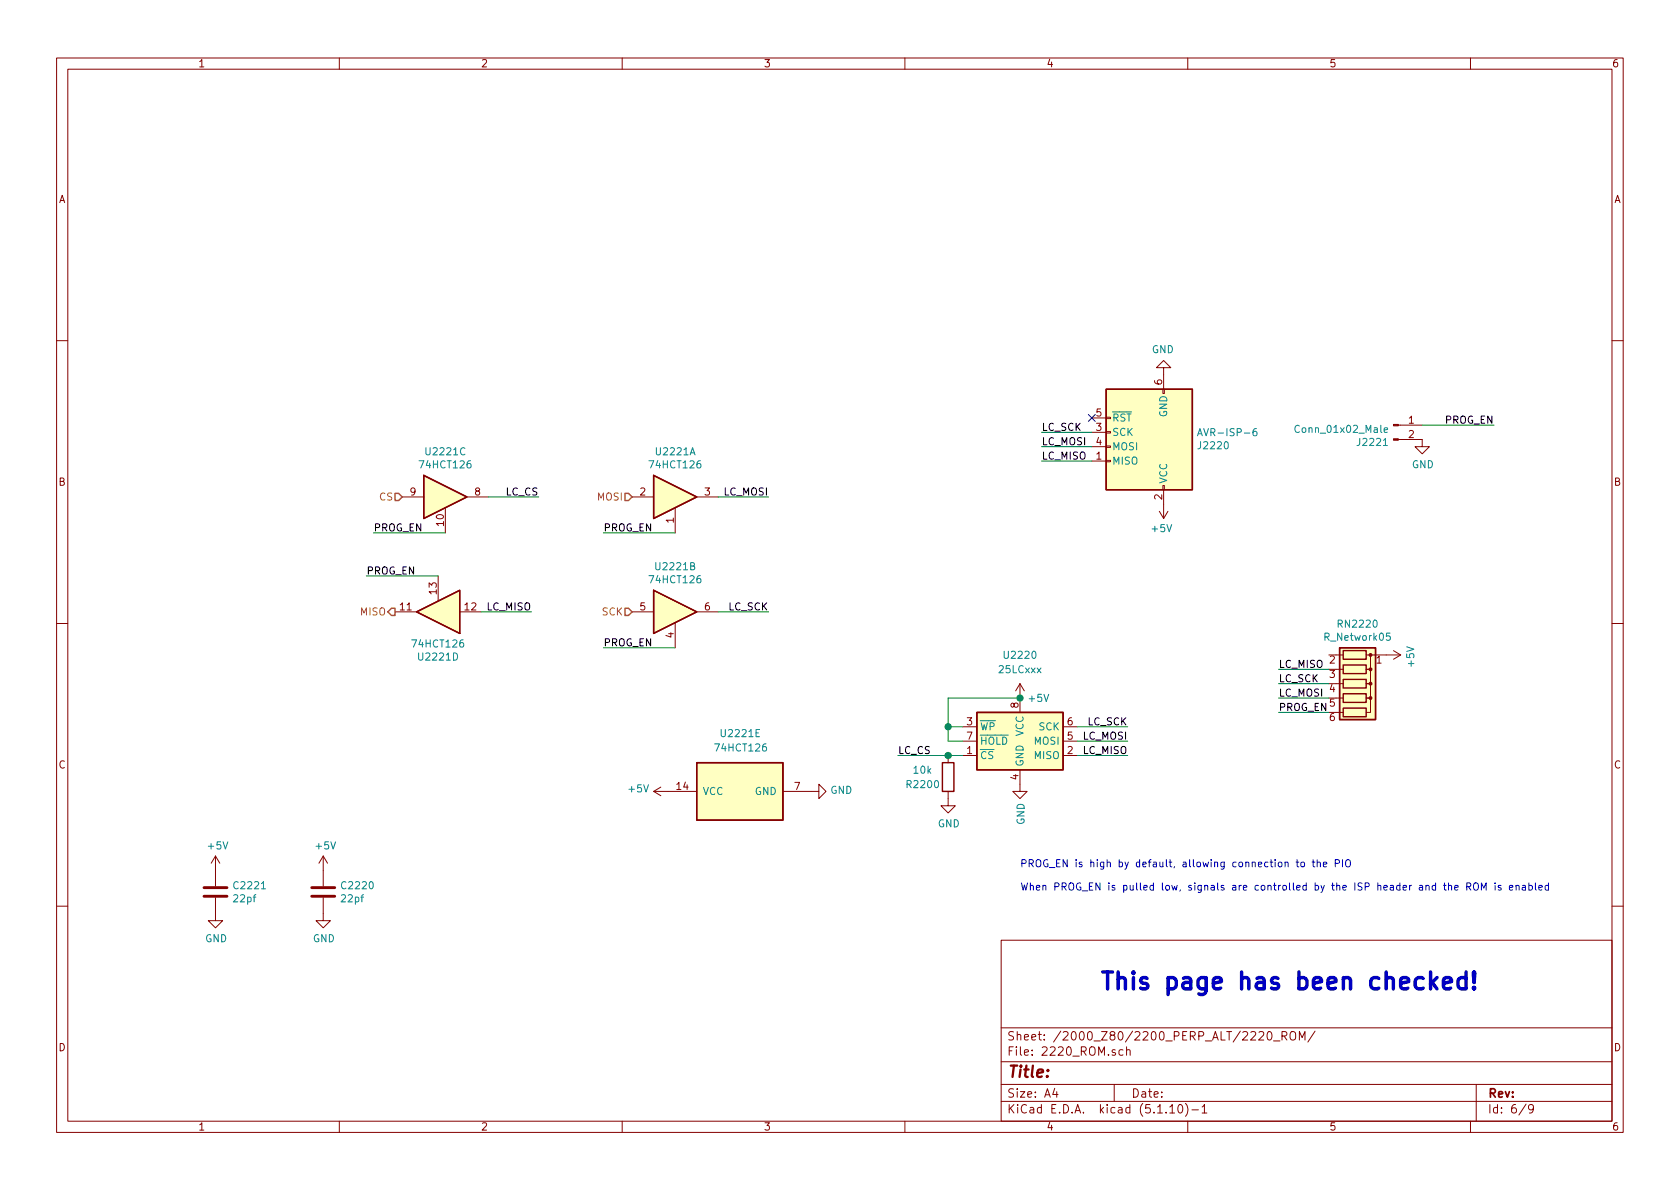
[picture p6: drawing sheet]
<svg xmlns="http://www.w3.org/2000/svg" width="297mm" height="210mm" viewBox="0 0 297 210" stroke-linecap="round" stroke-linejoin="round" font-family="sans-serif">
<g fill="none" stroke="#840000" stroke-width=".18">
<path d="M10 10.3h277v189.9h-277zM12 12.2h273v186.1h-273zM60 10.3v1.9M110 10.3v1.9M160 10.3v1.9M210 10.3v1.9M260 10.3v1.9M10 60.2h2M193 76.4h2.6M193 79h2.6M193 73.9h2.6M195.6 73.8h.7v.2h-.7z"/>
<path d="M195.6 76.3h.7v.3h-.7zM195.6 78.9h.7v.2h-.7zM205.6 68.8h.3v.8h-.3zM205.7 65h1.3l-1.3-1.3-1.2 1.3h1.2v3.8M247.2 77.7h4.3v1.3h1.2l-1.2 1.3-1.3-1.3h1.3M247.2 75.2h4.3M285 60.2h2M71.1 87.9h3.8M78.7 89.8v4.4M82.5 87.9h3.9M111.8 87.9h3.8M119.4 89.8v4.4"/>
<path d="M123.2 87.9h3.8M193 81.5h2.6M195.6 81.4h.7v.3h-.7zM205 90.4l.7 1.3M205.6 85.8h.3v.8h-.3zM205.7 86.6v5.1M206.5 90.4l-.8 1.3M10 110.3h2M69.8 108.2h3.9M77.5 101.8v4.5M81.3 108.2h3.8M111.8 108.2h3.8"/>
<path d="M119.4 110.1v4.4M123.2 108.2h3.8M236.2 115.8h1.3M236.2 118.4h1.3M241.6 115.8h.7v2.6h-.7h.7v2.5h-.7h.7v2.5h-.7h.7v2.6h-.7M242.6 115.8h5M246.4 115.1l1.2 .7M247.6 115.8l-1.2 .8M285 110.3h2M115.6 139.9l1.2 .8M115.6 139.9h7.6M116.8 139.2l-1.2 .7"/>
<path d="M138.4 139.9h6.4v-1.2l1.2 1.2-1.2 1.3v-1.3M167.6 139.9v2.6h1.3l-1.3 1.3-1.2-1.3h1.2M167.6 133.6v1.3M170.2 133.6h2.5M170.2 128.5h2.5M170.2 131.1h2.5M180.3 136.1v3.8h1.3l-1.3 1.3-1.2-1.3h1.2M180.3 120.9l-.7 1.3M180.3 120.9v5.1M180.3 120.9l.8 1.3M188 133.6h2.5M188 128.5h2.5"/>
<path d="M188 131.1h2.5M236.2 120.9h1.3M236.2 123.4h1.3M236.2 126h1.3M38.1 158.7v4.1h1.3l-1.3 1.3-1.3-1.3h1.3M38.1 151.4l-.8 1.2M38.1 151.4v5.3M38.1 151.4l.8 1.2M57.1 158.7v4.1h1.3l-1.3 1.3-1.2-1.3h1.2M57.1 151.4l-.7 1.2M57.1 151.4v5.3M57.1 151.4l.8 1.2"/>
<path d="M10 160.2h2M177 166.3h108v32h-108zM285 160.2h2M60 198.3v1.9M110 198.3v1.9M160 198.3v1.9M177 194.8h108M177 191.8h108M177 187.8h108M177 181.8h108M186.5 192.5l-.4 1h1M186.8 193v1"/>
<path d="M197 191.8v3M198.6 185.7l-.5-.1-.3 .3 .2 .6h.6M199.2 185.7l.2-.1 .4 .1v.9M199.2 185.1v1.5M206.8 195.8l.5-.5v1.5M206.8 196.8h.9M208.5 195.4l.1-.1a.8 .8 0 0 1 .5 .8 .8 .8 0 0 1-.5 .7 1 1 0 0 1-.1-1.4zM209.6 195.1a1.71 1.71 0 0 1 0 2.3M210 198.3v1.9M210.7 196.3h1.2M212.5 195.8l.5-.5v1.5M212.5 196.8h.9"/>
<path d="M224.2 182.6l.2-.2a.8 .8 0 0 1 .5 .8 .8 .8 0 0 1-.5 .7l-.2-.1-.2-.4zM225.2 184.1h1.1M226.7 183.2l.7-.1 .1-.2v-.3l-.3-.2h-.5v1.5M227 183.2l.5 .7M228.3 182.5a.5 .5 0 0 1 .5 0 .5 .5 0 0 1 .3 .4v.5a.5 .5 0 0 1-.5 .5 .5 .5 0 0 1-.5-.5v-.5zM229.7 183.9v-1.5l.5 1.1 .5-1.1v1.5M232.5 182.3l-1.3 2M260 198.3v1.9M261 191.8v6.5M269.8 195.2l-1.2 2M271.1 196l-.3 .3-.4-.1-.1-.2v-.4l.1-.2 .4-.1 .2 .2a1.19 1.19 0 0 1-.2 1.2l-.4 .1"/>
</g>
<g fill="none" stroke="#840000" stroke-width=".25">
<path d="M195.6 68.8h15.2v17.8h-15.2zM74.9 84.1l7.6 3.8-7.6 3.8zM115.6 84.1l7.6 3.8-7.6 3.8zM73.7 108.2l7.6-3.8v7.6zM115.6 104.4l7.6 3.8-7.6 3.8zM236.9 114.5h6.3v12.7h-6.3zM237.5 115.1h4.1v1.5h-4.1zM237.5 117.6h4.1v1.5h-4.1zM123.2 134.9h15.2v10.1h-15.2zM166.6 134.9h2.1v5h-2.1zM172.7 126h15.3v10.1h-15.3zM237.5 120.1h4.1v1.6h-4.1z"/>
<path d="M237.5 122.7h4.1v1.5h-4.1zM237.5 125.2h4.1v1.5h-4.1z"/>
</g>
<g fill="#ffffc2" stroke="#ffffc2" stroke-width=".18">
<path d="M172.7 126h15.3v10.1h-15.3z"/>
<path d="M115.6 84.1l7.6 3.8-7.6 3.8z"/>
<path d="M236.9 114.5h6.3v12.7h-6.3z"/>
<path d="M123.2 134.9h15.2v10.1h-15.2z"/>
<path d="M195.6 68.8h15.2v17.8h-15.2z"/>
<path d="M74.9 84.1l7.6 3.8-7.6 3.8z"/>
<path d="M115.6 104.4l7.6 3.8-7.6 3.8z"/>
<path d="M73.7 108.2l7.6-3.8v7.6z"/>
</g>
<path d="M36.1 158.5h4M36.1 157h4M55.1 158.5h4.1M55.1 157h4.1" fill="none" stroke="#840000" stroke-width=".51"/>
<g fill="#840000" stroke="#840000" stroke-width=".18">
<path d="M246.4 77.6h.8v.2h-.8z"/>
<path d="M246.4 75.1h.8v.2h-.8z"/>
<circle cx="242.3" cy="115.8" r=".25"/>
<circle cx="242.3" cy="118.4" r=".25"/>
<circle cx="242.3" cy="120.9" r=".25"/>
<circle cx="242.3" cy="123.4" r=".25"/>
</g>
<path d="M211.7 77.1l.5-1.3 .4 1.3M211.9 76.7h.6M222.1 75.8l-.3 .1a.87 .87 0 0 0 0 1.2l.4-.2v-.5l-.4-.1-.3 .2M244.6 78.8h.7M244.7 76l.6-.1v-.2l-.4-.1-.2 .2 .1 .6h.5M245.8 112h-.6l-.1 .6 .2-.2 .5 .2v.5l-.2 .1-.5-.1" fill="none" stroke="#008484" stroke-width=".18"/>
<g fill="none" stroke="#008400" stroke-width=".18">
<path d="M184.1 79h8.9M184.1 76.4h8.9M251.5 75.2h12.7M66 94.2h12.7M86.4 87.9h8.8M106.7 94.2h12.7M127 87.9h8.9M184.1 81.5h8.9M64.8 101.8h12.7M85.1 108.2h8.9M106.7 114.5h12.7M127 108.2h8.9"/>
<path d="M226.1 118.4h8.8M158.7 133.6h11.5M167.6 128.5h2.6M180.3 123.4h-12.7v7.7h2.6M190.5 128.5h8.9M190.5 131.1h8.9M190.5 133.6h8.9M226.1 126h8.8M226.1 123.4h8.8M226.1 120.9h8.8"/>
</g>
<path d="M69.8 87.2h.7l.6 .7-.6 .6h-.7zM110.5 87.2h.6l.7 .7-.7 .6h-.6zM69.2 107.6h.6v1.2h-.6l-.6-.6zM110.5 107.6h.6l.7 .6-.7 .6h-.6z" fill="none" stroke="#848400" stroke-width=".25"/>
<g fill="none" stroke="#0000c2" stroke-width=".18">
<path d="M229.2 152.4h.4M229.3 152v1.1l.3 .2M230.1 152.5l.3-.1 .3 .3v.4l-.3 .2-.3-.1-.1-.1zM232 152.4h.5M232.2 152v1.1l.3 .2M232.9 152.6l.2-.2 .3 .1 .1 .8M232.9 152v1.3M234 152.9l.6-.2-.1-.2-.3-.1-.2 .2v.6h.5M236.1 152.7l.7-.1v-.5l-.7-.1v1.3M237.4 152v1.3M238 152.2a.45 .45 0 0 1 .7 0 .88 .88 0 0 1-.2 1.1l-.4-.1a1.07 1.07 0 0 1-.1-1zM256.1 156.7l.2-.1h.3l.1 .8"/>
<path d="M257.2 157l.6-.1v-.3h-.4l-.2 .1 .1 .6h.5M259.3 156.8l.7-.1v-.4l-.2-.2h-.5v1.3M259.6 156.8l.4 .6M260.6 156.3l.2-.2a.47 .47 0 0 1 .6 .5l-.1 .6-.2 .2-.4-.1a1 1 0 0 1-.1-1zM261.9 157.4v-1.3l.5 .9 .4-.9v1.3M264.3 156.1v.2M264.3 156.6v.8M265.4 156.6h-.3l-.2 .1v.2l.5 .1v.3h-.5M266.9 157l.6-.1-.1-.3h-.3l-.2 .1 .1 .6h.4M268 156.7l.2-.1h.3l.1 .8M268 156.6v.8M269.2 156.6h.5v.8"/>
<path d="M269.7 156.9h-.4l-.2 .2 .1 .2h.5M270.3 156.6h.4l.2 .2-.1 .5h-.5M270.3 156.1v1.3M271.5 156.1v1.1l.2 .2M272.1 157l.6-.1-.1-.3h-.3l-.2 .1v.6h.5M273.8 156.6h-.4l-.2 .2 .1 .5h.5M273.8 156.1v1.3"/>
</g>
<path d="M253.2 173.7l.9 1.2M254.1 172.9l-1.2 1.1M255.2 173.9l1.4-.3-.1-.6-.3-.1h-.6l-.3 .1-.1 .3v1.1l.1 .3 .3 .2h.6l.3-.2M259.2 173l-.3-.1h-.6l-.4 .2-.1 .4v.8l.1 .3 .4 .3h.6l.3-.2M259.2 171.9v3M260.6 174.6l.2 .1-.2 .2-.1-.2 .1-.1v.3M260.6 171.9v1.8l.2-1.7-.2-.1-.1 .1 .1 1.7" fill="none" stroke="#0000c2" stroke-width=".61"/>
<g fill="#008400" stroke="#008400" stroke-width=".25">
<circle cx="167.6" cy="133.6" r=".51"/>
<circle cx="167.6" cy="128.5" r=".51"/>
<circle cx="180.3" cy="123.4" r=".51"/>
</g>
<path d="M192.4 73.3l1.2 1.2M193.6 73.3l-1.2 1.2" fill="none" stroke="#000084" stroke-width=".18"/>
<text font-size="4.2" fill="#0000c2" x="194.3" y="175">This page has been checked!</text>
<text font-size="2.8" fill="#840000" x="178" y="190.5">Title:</text>
<g font-size="2.1" fill="#840000">
<text x="178" y="184">Sheet: /2000_Z80/2200_PERP_ALT/2220_ROM/</text>
<text x="178" y="186.7">File: 2220_ROM.sch</text>
<text x="178" y="196.9">KiCad E.D.A. kicad (5.1.10)-1</text>
<text x="178" y="194.1">Size: A4</text>
<text x="200" y="194.1">Date:</text>
<text x="263" y="194.1">Rev:</text>
<text x="263" y="196.9">Id: 6/9</text>
</g>
<g font-size="1.8" fill="#840000">
<text x="35" y="11.9">1</text>
<text x="85" y="11.9">2</text>
<text x="135" y="11.9">3</text>
<text x="185" y="11.9">4</text>
<text x="235" y="11.9">5</text>
<text x="285" y="11.9">6</text>
<text x="10.4" y="35.9">A</text>
<text x="285.4" y="35.9">A</text>
<text x="205.5" y="68" transform="rotate(-90 205.5 68)">6</text>
<text x="193.8" y="76.2">3</text>
<text x="193.8" y="73.7">5</text>
<text x="249.1" y="74.9">1</text>
<text x="249.1" y="77.5">2</text>
<text x="193.8" y="81.3">1</text>
<text x="193.8" y="78.7">4</text>
<text x="10.4" y="85.9">B</text>
<text x="72.5" y="87.6">9</text>
<text x="84" y="87.6">8</text>
<text x="113.2" y="87.6">2</text>
<text x="124.6" y="87.6">3</text>
<text x="205.5" y="88.4" transform="rotate(-90 205.5 88.4)">2</text>
<text x="285.4" y="85.9">B</text>
<text x="78.5" y="93" transform="rotate(-90 78.5 93)">10</text>
<text x="119.1" y="92.5" transform="rotate(-90 119.1 92.5)">1</text>
<text x="70.8" y="107.9">11</text>
<text x="77.2" y="105" transform="rotate(-90 77.2 105)">13</text>
<text x="82.2" y="107.9">12</text>
<text x="113.2" y="107.9">5</text>
<text x="124.6" y="107.9">6</text>
<text x="119.1" y="112.8" transform="rotate(-90 119.1 112.8)">4</text>
<text x="235.1" y="117.3">2</text>
<text x="235.1" y="119.9">3</text>
<text x="243.4" y="117.3">1</text>
<text x="180.1" y="125.2" transform="rotate(-90 180.1 125.2)">8</text>
<text x="235.1" y="122.4">4</text>
<text x="235.1" y="125">5</text>
<text x="171" y="128.3">3</text>
<text x="171" y="130.8">7</text>
<text x="188.7" y="130.8">5</text>
<text x="188.7" y="128.3">6</text>
<text x="235.1" y="127.5">6</text>
<text x="10.4" y="135.9">C</text>
<text x="171" y="133.3">1</text>
<text x="180.1" y="137.9" transform="rotate(-90 180.1 137.9)">4</text>
<text x="188.7" y="133.3">2</text>
<text x="285.4" y="135.9">C</text>
<text x="119.7" y="139.7">14</text>
<text x="140.5" y="139.7">7</text>
<text x="10.4" y="185.9">D</text>
<text x="285.4" y="185.9">D</text>
<text x="35" y="199.9">1</text>
<text x="85" y="199.9">2</text>
<text x="135" y="199.9">3</text>
<text x="185" y="199.9">4</text>
<text x="235" y="199.9">5</text>
<text x="285" y="199.9">6</text>
</g>
<g font-size="1.8" fill="#008484">
<text x="203.7" y="62.5">GND</text>
<text x="196.6" y="77.1">SCK</text>
<text x="196.6" y="74.5">RST</text>
<text x="206.4" y="73.8" transform="rotate(-90 206.4 73.8)">GND</text>
<text x="212.7" y="77.1">AVR-ISP-6</text>
<text x="229.5" y="76.5">Conn_01x02_Male</text>
<text x="74.5" y="82.8">74HCT126</text>
<text x="75.5" y="80.5">U2221C</text>
<text x="115.1" y="82.8">74HCT126</text>
<text x="116.2" y="80.5">U2221A</text>
<text x="196.6" y="82.2">MISO</text>
<text x="196.6" y="79.6">MOSI</text>
<text x="212.1" y="79.4">J2220</text>
<text x="240.2" y="78.9">J2221</text>
<text x="249.6" y="82.8">GND</text>
<text x="206.4" y="85.6" transform="rotate(-90 206.4 85.6)">VCC</text>
<text x="203.8" y="94.1">+5V</text>
<text x="116.2" y="100.8">U2221B</text>
<text x="115.1" y="103.1">74HCT126</text>
<text x="234.4" y="113.3">R_Network05</text>
<text x="236.8" y="111">RN2220</text>
<text x="73.2" y="114.5">74HCT126</text>
<text x="74.2" y="116.8">U2221D</text>
<text x="176.7" y="119">25LCxxx</text>
<text x="177.7" y="116.5">U2220</text>
<text x="250.1" y="117.8" transform="rotate(-90 250.1 117.8)">+5V</text>
<text x="182" y="124.1">+5V</text>
<text x="127.7" y="130.3">U2221E</text>
<text x="173.2" y="129.2">WP</text>
<text x="173.2" y="131.7">HOLD</text>
<text x="181" y="130.2" transform="rotate(-90 181 130.2)">VCC</text>
<text x="182.9" y="131.7">MOSI</text>
<text x="183.7" y="129.2">SCK</text>
<text x="126.7" y="132.9">74HCT126</text>
<text x="161.6" y="136.8">10k</text>
<text x="173.2" y="134.2">CS</text>
<text x="181" y="135.6" transform="rotate(-90 181 135.6)">GND</text>
<text x="182.9" y="134.2">MISO</text>
<text x="111.3" y="140.1">+5V</text>
<text x="124.2" y="140.6">VCC</text>
<text x="133.5" y="140.6">GND</text>
<text x="146.8" y="140.4">GND</text>
<text x="160.6" y="139.4">R2200</text>
<text x="165.8" y="146.3">GND</text>
<text x="181.2" y="145.9" transform="rotate(-90 181.2 145.9)">GND</text>
<text x="36.9" y="150.2">+5V</text>
<text x="55.9" y="150.2">+5V</text>
<text x="41.4" y="159.6">22pf</text>
<text x="41.6" y="157.2">C2221</text>
<text x="60.5" y="159.6">22pf</text>
<text x="60.6" y="157.2">C2220</text>
<text x="36.3" y="166.6">GND</text>
<text x="55.3" y="166.6">GND</text>
</g>
<g font-size="1.8">
<text x="184.1" y="76.2">LC_SCK</text>
<text x="255.5" y="74.9">PROG_EN</text>
<text x="184.1" y="78.7">LC_MOSI</text>
<text x="184.1" y="81.3">LC_MISO</text>
<text x="89.5" y="87.6">LC_CS</text>
<text x="128" y="87.6">LC_MOSI</text>
<text x="66" y="94">PROG_EN</text>
<text x="106.7" y="94">PROG_EN</text>
<text x="64.8" y="101.6">PROG_EN</text>
<text x="86.1" y="107.9">LC_MISO</text>
<text x="128.8" y="107.9">LC_SCK</text>
<text x="106.7" y="114.3">PROG_EN</text>
<text x="226.1" y="118.1">LC_MISO</text>
<text x="226.1" y="123.2">LC_MOSI</text>
<text x="226.1" y="120.6">LC_SCK</text>
<text x="226.1" y="125.7">PROG_EN</text>
<text x="191.5" y="130.8">LC_MOSI</text>
<text x="192.3" y="128.3">LC_SCK</text>
<text x="158.7" y="133.3">LC_CS</text>
<text x="191.5" y="133.3">LC_MISO</text>
</g>
<g font-size="1.8" fill="#848400">
<text x="67.1" y="88.5">CS</text>
<text x="105.7" y="88.5">MOSI</text>
<text x="63.8" y="108.8">MISO</text>
<text x="106.5" y="108.8">SCK</text>
</g>
<g font-size="1.8" fill="#0000c2">
<text x="180.3" y="153.4">PROG_EN is high by default, allowing connection to the PIO</text>
<text x="180.3" y="157.5">When PROG_EN is pulled low, signals are controlled by the ISP header and the ROM is enabled</text>
</g>
</svg>
